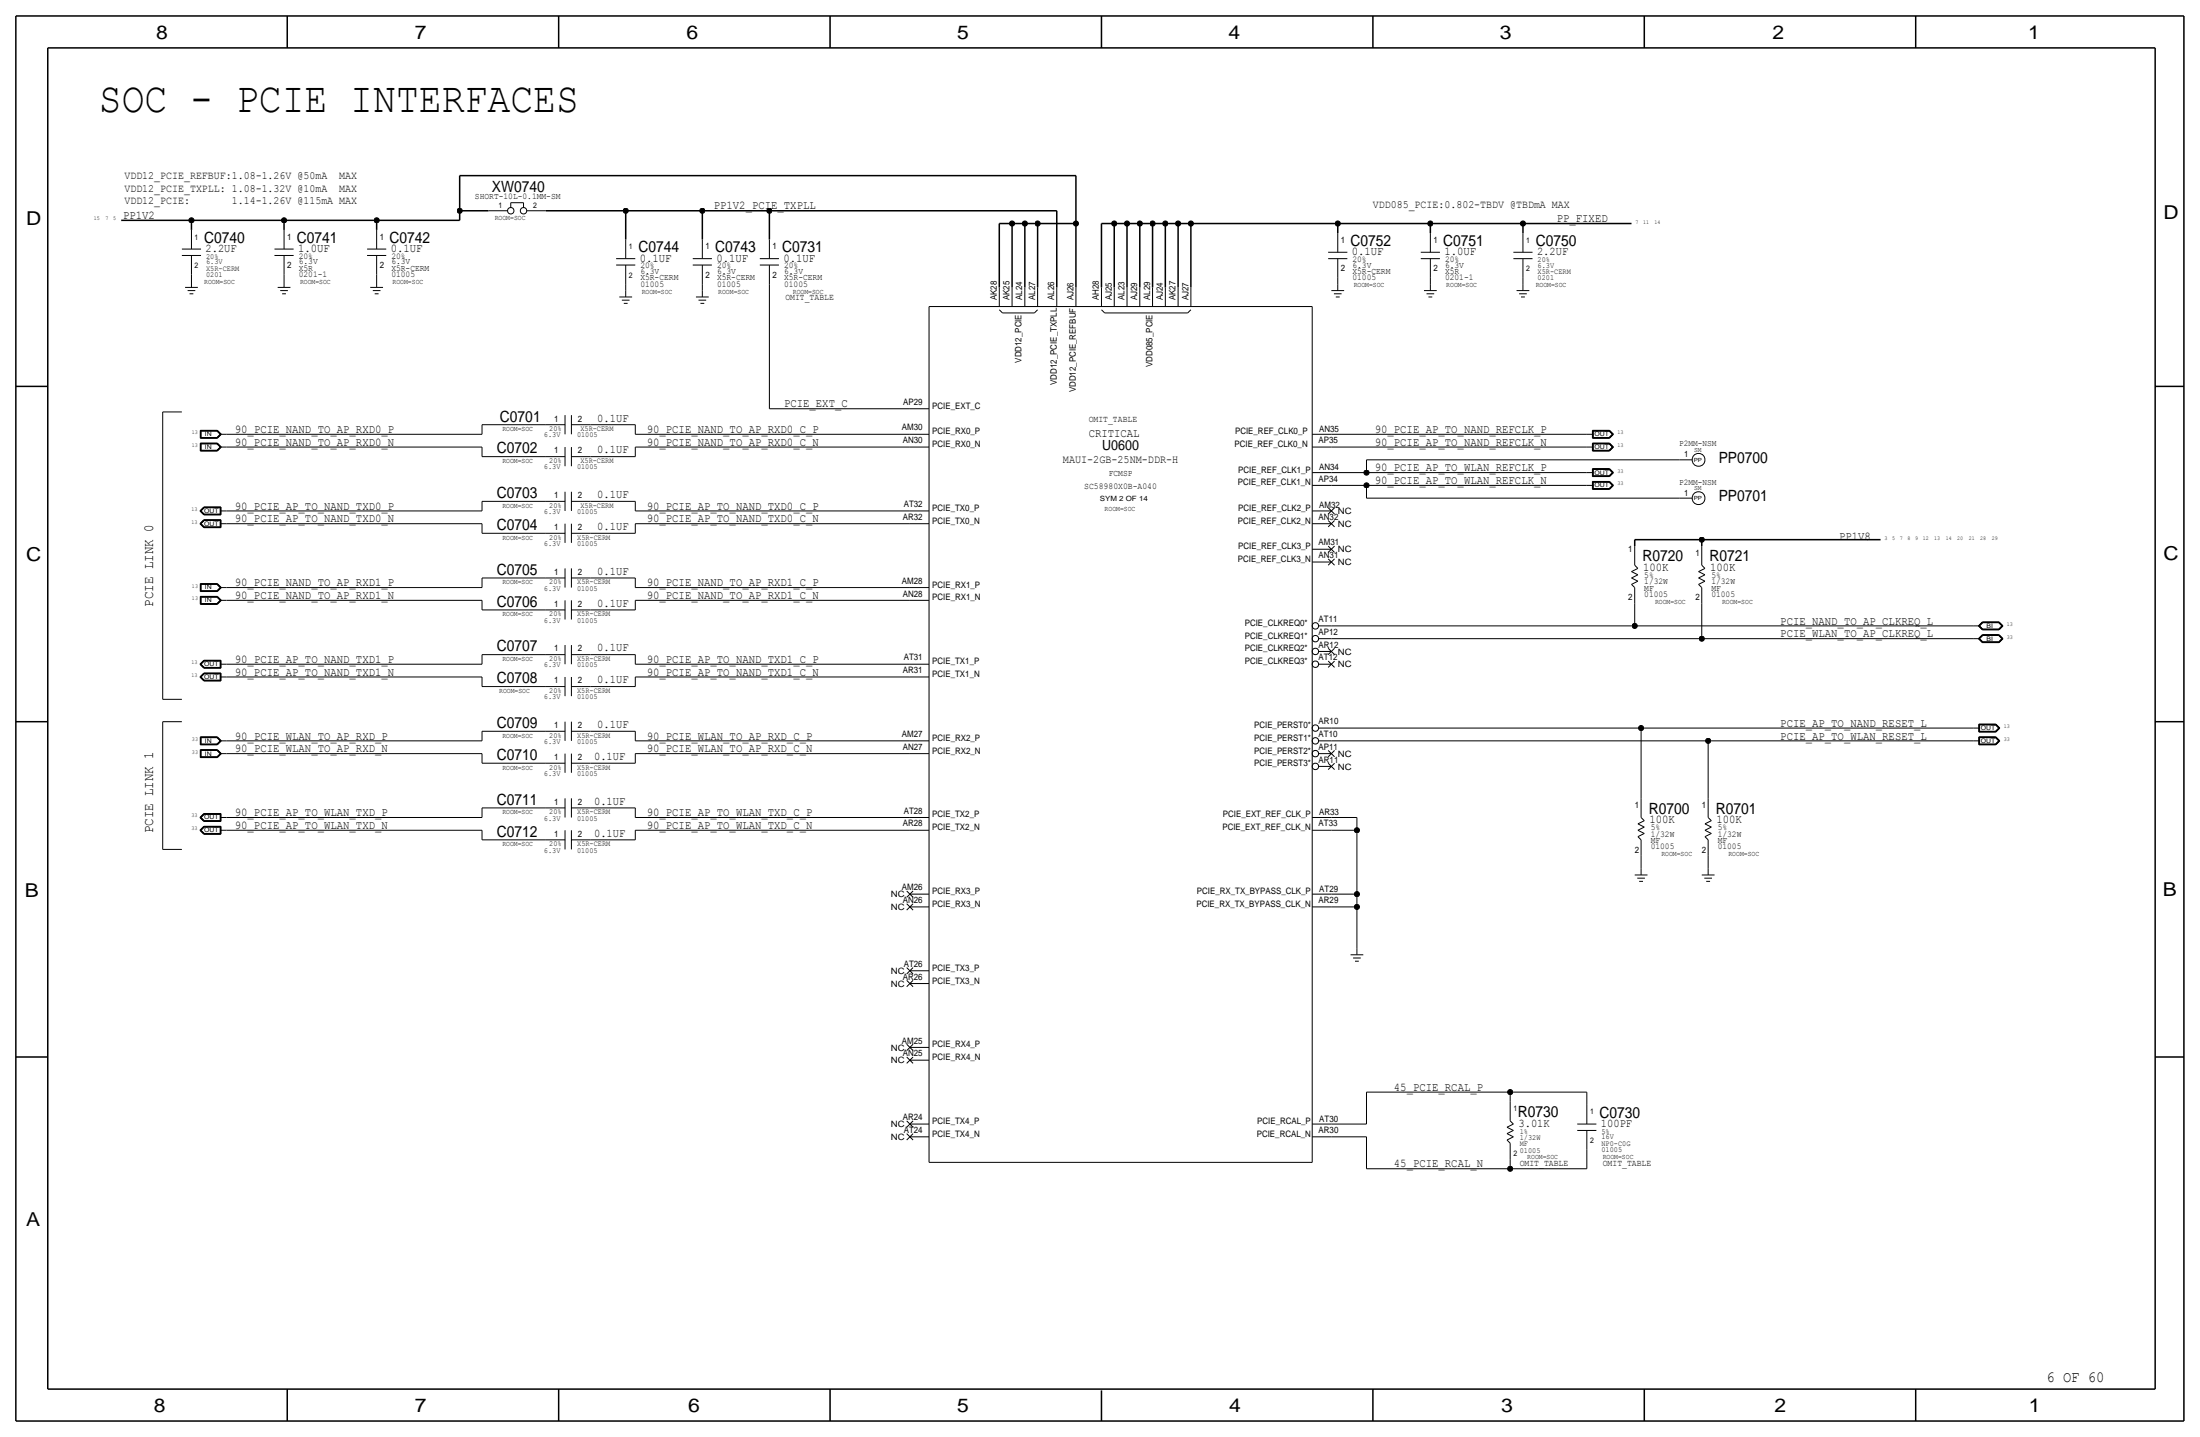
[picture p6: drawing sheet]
<svg xmlns="http://www.w3.org/2000/svg" width="875mm" height="572mm" viewBox="0 0 875 572" stroke-linecap="round" stroke-linejoin="round" font-family="sans-serif">
<g fill="none" stroke="#000" stroke-width=".4">
<path d="M72.3 99.1h7.7zM76.1 91.4v7.7zM109.2 99.1h7.6zM113 91.4v7.7zM146 99.1h7.6zM149.8 91.4v7.7zM194.3 83.8h7.6zM203.1 80.6h5.1zM203.1 80.6v2zM208.2 80.6v2zM209.5 83.8h7.6zM248.9 95.3v7.6z"/>
<path d="M279.3 95.3v7.6zM306 95.3v7.6zM532.1 92.7v7.6zM568.9 92.7v7.6zM605.7 92.7v7.6zM72.3 101.6h7.7zM73.6 114.3h5.1zM74.6 115.6h3.1zM75.4 116.8h1.5zM76.1 109.2v2.6zM76.1 101.6v7.6zM76.1 111.8v2.5z"/>
<path d="M109.2 101.6h7.6zM110.4 114.3h5.1zM111.5 115.6h3zM112.2 116.8h1.5zM113 109.2v2.6zM113 101.6v7.6zM113 111.8v2.5zM146 101.6h7.6zM147.3 114.3h5zM148.3 115.6h3zM149 116.8h1.6zM149.8 109.2v2.6z"/>
<path d="M149.8 101.6v7.6zM149.8 111.8v2.5zM245.1 105.4h7.6zM245.1 102.9h7.6zM246.3 118.1h5.1zM247.3 119.4h3.1zM248.9 113v2.6zM248.9 105.4v7.6zM248.9 115.6v2.5zM275.5 105.4h7.7zM275.5 102.9h7.7zM276.8 118.1h5.1z"/>
<path d="M277.8 119.4h3.1zM279.3 113v2.6zM279.3 105.4v7.6zM279.3 115.6v2.5zM302.2 105.4h7.6zM302.2 102.9h7.6zM306 113v49.6zM306 105.4v7.6zM397.5 114.3v7.6zM402.5 114.3v7.6zM407.6 114.3v7.6zM412.7 114.3v7.6z"/>
<path d="M420.3 114.3v7.6zM427.9 114.3v7.6zM438.1 114.3v7.6zM443.2 114.3v7.6zM448.3 114.3v7.6zM453.3 114.3v7.6zM458.4 114.3v7.6zM463.5 114.3v7.6zM468.6 114.3v7.6zM473.7 114.3v7.6zM528.3 100.3h7.6zM528.3 102.9h7.6z"/>
<path d="M529.5 115.6h5.1zM530.6 116.8h3zM531.3 118.1h1.5zM532.1 110.5v2.5zM532.1 102.9v7.6zM532.1 113v2.6zM565.1 102.9h7.6zM565.1 100.3h7.6zM566.4 115.6h5.1zM567.4 116.8h3zM568.1 118.1h1.6zM568.9 110.5v2.5z"/>
<path d="M568.9 113v2.6zM568.9 102.9v7.6zM601.9 102.9h7.7zM601.9 100.3h7.7zM603.2 115.6h5.1zM604.2 116.8h3.1zM605 118.1h1.5zM605.7 110.5v2.5zM605.7 102.9v7.6zM605.7 113v2.6zM248.1 120.7h1.5zM278.6 120.7h1.5z"/>
<path d="M369.5 121.9v340.4zM369.5 121.9h152.4zM397.5 123.2l1.2 1.3zM398.7 124.5h12.7zM412.7 123.2l-1.3 1.3zM438.1 123.2l1.3 1.3zM439.4 124.5h33zM473.7 123.2l-1.3 1.3zM521.9 121.9v340.4zM64.7 163.8v114.3zM64.7 163.8h7.6zM79.7 176.2h6.8z"/>
<path d="M79.7 171.1h6.8zM79.7 176.2v3.2zM79.7 179.4h6.8zM79.7 171.1v3.2zM79.7 174.3h6.8zM79.8 176.3h6.6zM79.8 171.2h6.6zM79.8 176.3v3zM79.8 179.3h6.6zM79.8 171.2v3zM79.8 174.2h6.6zM79.9 176.4v2.8z"/>
<path d="M79.9 179.2h6.5zM79.9 171.3v2.8zM79.9 174.1h6.5zM79.9 176.4h6.5zM79.9 171.3h6.5zM80 176.5h6.3zM80 176.5v2.6zM80 179.1h6.3zM80 171.5h6.3zM80 171.5v2.5zM80 174h6.3zM86.3 176.5l1.3 1.3z"/>
<path d="M86.3 171.4l1.3 1.3zM86.3 179.1l1.3-1.3zM86.3 174l1.3-1.3zM86.4 179.2l1.3-1.4zM86.4 174.1l1.3-1.4zM86.4 176.4l1.3 1.4zM86.4 171.3l1.3 1.4zM86.4 176.3l1.5 1.5zM86.4 171.2l1.5 1.5zM86.4 179.3l1.5-1.5zM86.4 174.2l1.5-1.5zM86.5 179.4l1.5-1.6z"/>
<path d="M86.5 174.3l1.5-1.6zM86.5 176.2l1.5 1.6zM86.5 171.1l1.5 1.6zM87.6 177.8h2.5zM87.6 172.7h2.5zM90.1 177.8h101.6zM90.1 172.7h101.6zM191.7 177.8v3.8zM191.7 168.9v3.8zM191.7 168.9h25.4zM217.1 168.9h7.6zM224.7 177.8v7.6z"/>
<path d="M224.7 165.1v7.6zM227.3 177.8v7.6zM227.3 165.1v7.6zM227.3 168.9h7.6zM234.9 168.9h17.8zM252.7 177.8h109.2zM252.7 177.8v3.8zM252.7 172.7h109.2zM252.7 168.9v3.8zM306 162.6h55.9zM361.9 172.7h7.6zM361.9 177.8h7.6z"/>
<path d="M361.9 162.6h7.6zM521.9 172.7h7.6zM521.9 177.8h7.6zM529.5 177.8h101.6zM529.5 172.7h101.6zM631.1 177.8h2.6zM631.1 172.7h2.6zM633.4 179.4h6.8zM633.4 176.2v3.2zM633.4 174.3h6.8zM633.4 171.1v3.2zM633.4 176.2h6.8z"/>
<path d="M633.4 171.1h6.8zM633.5 176.3h6.6zM633.5 171.2h6.6zM633.5 176.3v3zM633.5 179.3h6.6zM633.5 171.2v3zM633.5 174.2h6.6zM633.6 176.4h6.5zM633.6 171.3h6.5zM633.6 176.4v2.8zM633.6 179.2h6.5zM633.6 171.3v2.8z"/>
<path d="M633.6 174.1h6.5zM633.7 176.5h6.3zM633.7 171.5h6.3zM633.7 176.5v2.6zM633.7 179.1h6.3zM633.7 171.5v2.5zM633.7 174h6.3zM640 176.5l1.3 1.3zM640 171.4l1.3 1.3zM640 179.1l1.3-1.3zM640 174l1.3-1.3zM640.1 179.2l1.4-1.4z"/>
<path d="M640.1 174.1l1.4-1.4zM640.1 176.4l1.4 1.4zM640.1 171.3l1.4 1.4zM640.1 179.3l1.5-1.5zM640.1 174.2l1.5-1.5zM640.1 176.3l1.5 1.5zM640.1 171.2l1.5 1.5zM640.2 176.2l1.6 1.6zM640.2 171.1l1.6 1.6zM640.2 174.3l1.6-1.6zM641.8 177.8l-1.6 1.6zM191.7 181.6h25.4z"/>
<path d="M191.7 199.4v3.8zM191.7 199.4h25.4zM217.1 199.4h7.6zM217.1 181.6h7.6zM224.7 195.6v7.6zM227.3 195.6v7.6zM227.3 199.4h7.6zM227.3 181.6h7.6zM234.9 181.6h17.8zM234.9 199.4h17.8zM252.7 199.4v3.8zM521.9 193h7.6z"/>
<path d="M521.9 188h7.6zM529.5 193h14zM529.5 188h14zM543.5 198.1h124.5zM543.5 193v5.1zM543.5 182.9h124.5zM543.5 182.9v5.1zM543.5 193h87.6zM543.5 188h87.6zM631.1 193h2.6zM631.1 188h2.6zM633.4 194.6h6.8z"/>
<path d="M633.4 191.5v3.1zM633.4 189.5h6.8zM633.4 186.4v3.1zM633.4 191.5h6.8zM633.4 186.4h6.8zM633.5 191.6h6.6zM633.5 186.5h6.6zM633.5 191.6v2.9zM633.5 194.5h6.6zM633.5 186.5v2.9zM633.5 189.4h6.6zM633.6 191.7h6.5z"/>
<path d="M633.6 186.6h6.5zM633.6 191.7v2.7zM633.6 194.4h6.5zM633.6 186.6v2.7zM633.6 189.3h6.5zM633.7 191.8h6.3zM633.7 186.7h6.3zM633.7 191.8v2.5zM633.7 194.3h6.3zM633.7 186.7v2.5zM633.7 189.2h6.3zM640 191.8l1.3 1.2z"/>
<path d="M640 186.7l1.3 1.3zM640 194.3l1.3-1.3zM640 189.2l1.3-1.2zM640.1 194.4l1.4-1.4zM640.1 189.3l1.4-1.3zM640.1 191.7l1.4 1.3zM640.1 186.6l1.4 1.4zM640.1 194.5l1.5-1.5zM640.1 189.4l1.5-1.4zM640.1 191.6l1.5 1.4zM640.1 186.5l1.5 1.5zM640.2 191.5l1.6 1.5z"/>
<path d="M640.2 186.4l1.6 1.6zM640.2 194.6l1.6-1.6zM640.2 189.5l1.6-1.5zM668 198.1h5.1zM668 182.9h5.1zM79.5 208.3l1.6-1.6zM79.5 203.2l1.6-1.6zM79.5 208.3l1.6 1.6zM79.5 203.2l1.6 1.6zM79.7 208.3l1.4 1.5zM79.7 203.2l1.4 1.5zM79.7 208.3l1.4-1.5z"/>
<path d="M79.7 203.2l1.4-1.5zM79.8 208.3l1.4-1.4zM79.8 203.2l1.4-1.4zM79.8 208.3l1.4 1.4zM79.8 203.2l1.4 1.4zM80 208.3l1.2 1.3zM80 203.2l1.2 1.3zM80 208.3l1.2-1.3zM80 203.2l1.2-1.3zM81.1 209.9h6.8zM81.1 204.8h6.8zM81.1 206.7h6.8z"/>
<path d="M81.1 201.6h6.8zM81.1 209.8h6.7zM81.1 204.7h6.7zM81.1 206.8h6.7zM81.1 201.7h6.7zM81.2 206.9h6.5zM81.2 201.8h6.5zM81.2 209.7h6.5zM81.2 204.6h6.5zM81.2 207h6.4zM81.2 209.6h6.4zM81.2 201.9h6.4z"/>
<path d="M81.2 204.5h6.4zM87.6 208.3h2.5zM87.6 203.2h2.5zM87.6 207v2.6zM87.6 201.9v2.6zM87.7 206.9v2.8zM87.7 201.8v2.8zM87.8 206.8v3zM87.8 201.7v3zM87.9 206.7v3.2zM87.9 201.6v3.2zM90.1 208.3h101.6z"/>
<path d="M90.1 203.2h101.6zM191.7 208.3v3.8zM191.7 212.1h25.4zM217.1 212.1h7.6zM224.7 208.3v7.6zM227.3 208.3v7.6zM227.3 212.1h7.6zM234.9 212.1h17.8zM252.7 208.3h109.2zM252.7 208.3v3.8zM252.7 203.2h109.2zM361.9 208.3h7.6z"/>
<path d="M361.9 203.2h7.6zM521.9 203.2h7.6zM521.9 208.3h7.6zM521.9 218.4h7.6zM528.3 204.5l2.5-2.6zM528.3 201.9l2.5 2.6zM528.3 207l2.5 2.6zM528.3 217.2l2.5 2.5zM530.8 207l-2.5 2.6zM530.8 217.2l-2.5 2.5zM650.2 217.2v7.6zM676.9 217.2v7.6z"/>
<path d="M79.7 237.2h6.8zM79.7 232.1h6.8zM79.7 237.2v3.1zM79.7 232.1v3.2zM79.7 235.3h6.8zM79.8 237.3h6.6zM79.8 232.2h6.6zM79.8 237.3v2.9zM79.8 232.2v3zM79.8 235.2h6.6zM79.9 237.4v2.7zM79.9 232.3v2.8z"/>
<path d="M79.9 235.1h6.5zM79.9 237.4h6.5zM79.9 232.3h6.5zM80 237.5h6.3zM80 237.5v2.5zM80 232.4h6.3zM80 232.4v2.5zM80 235h6.3zM86.3 237.5l1.3 1.3zM86.3 232.4l1.3 1.3zM86.3 235l1.3-1.3zM86.4 235.1l1.3-1.4z"/>
<path d="M86.4 237.4l1.3 1.4zM86.4 232.3l1.3 1.4zM86.4 237.3l1.5 1.5zM86.4 232.2l1.5 1.5zM86.4 235.2l1.5-1.5zM86.5 235.3l1.5-1.6zM86.5 237.2l1.5 1.6zM86.5 232.1l1.5 1.6zM87.6 238.8h2.5zM87.6 233.7h2.5zM90.1 238.8h101.6zM90.1 233.7h101.6z"/>
<path d="M191.7 238.8v3.8zM191.7 229.9v3.8zM191.7 229.9h25.4zM217.1 229.9h7.6zM224.7 238.8v7.6zM224.7 226.1v7.6zM227.3 238.8v7.6zM227.3 226.1v7.6zM227.3 229.9h7.6zM234.9 229.9h17.8zM252.7 233.7h109.2zM252.7 229.9v3.8z"/>
<path d="M252.7 238.8h109.2zM252.7 238.8v3.8zM361.9 238.8h7.6zM361.9 233.7h7.6zM521.9 223.5h7.6zM528.3 222.3l2.5 2.5zM530.8 222.3l-2.5 2.5zM648.9 232.4l1.3 1.3zM648.9 229.9l2.6 1.2zM648.9 227.3l2.6 1.3zM648.9 227.3l2.6-1.2zM648.9 232.4l2.6-1.3z"/>
<path d="M648.9 229.9l2.6-1.3zM650.2 224.8l1.3 1.3zM650.2 233.7v6.3zM675.6 227.3l2.5-1.2zM675.6 232.4l2.5-1.3zM675.6 229.9l2.5-1.3zM675.6 232.4l1.3 1.3zM675.6 229.9l2.5 1.2zM675.6 227.3l2.5 1.3zM676.9 224.8l1.2 1.3zM676.9 233.7v6.3zM79.7 240.3h6.8z"/>
<path d="M79.8 240.2h6.6zM79.9 240.1h6.5zM80 240h6.3zM86.3 240l1.3-1.2zM86.4 240.1l1.3-1.3zM86.4 240.2l1.5-1.4zM86.5 240.3l1.5-1.5zM191.7 242.6h25.4zM217.1 242.6h7.6zM224.7 256.5v7.7zM227.3 256.5v7.7zM227.3 242.6h7.6z"/>
<path d="M234.9 242.6h17.8zM524.5 254h5zM524.5 248.9h5zM524.5 259.1h5zM528.3 257.8l2.5 2.5zM529.5 248.9h120.7zM529.5 254h147.4zM650.2 240v8.9zM650.2 248.9h134.6zM676.9 254h107.9zM676.9 240v14zM784.8 254h2.6z"/>
<path d="M784.8 248.9h2.6zM786.9 254l1.6 1.6zM786.9 248.9l1.6 1.6zM786.9 254l1.6-1.6zM786.9 248.9l1.6-1.6zM787 254l1.5-1.5zM787 248.9l1.5-1.5zM787 254l1.5 1.5zM787 248.9l1.5 1.5zM787.2 254l1.4-1.4zM787.2 248.9l1.4-1.4zM787.2 254l1.4 1.4z"/>
<path d="M787.2 248.9l1.4 1.4zM787.4 254l1.2 1.3zM787.4 248.9l1.2 1.3zM787.4 254l1.2-1.3zM787.4 248.9l1.2-1.3zM788.5 255.6h6.6zM788.5 250.5h6.6zM788.5 252.4h6.6zM788.5 247.3h6.6zM788.5 252.5h6.6zM788.5 247.4h6.6zM788.5 255.5h6.6z"/>
<path d="M788.5 250.4h6.6zM788.6 255.4h6.4zM788.6 250.3h6.4zM788.6 252.6h6.4zM788.6 247.5h6.4zM788.6 255.3h6.4zM788.6 252.7h6.4zM788.6 250.2h6.4zM788.6 247.7h6.4zM795 255.3l1.2-1.3zM795 250.2l1.2-1.3zM795 252.7l1.2 1.3z"/>
<path d="M795 247.6l1.2 1.3zM795 255.4l1.4-1.4zM795 250.3l1.4-1.4zM795 252.6l1.4 1.4zM795 247.5l1.4 1.4zM795.1 255.5l1.4-1.5zM795.1 250.4l1.4-1.5zM795.1 252.5l1.4 1.5zM795.1 247.4l1.4 1.5zM795.1 252.4l1.6 1.6zM795.1 247.3l1.6 1.6zM795.1 255.6l1.6-1.6z"/>
<path d="M796.7 248.9l-1.6 1.6zM64.7 278.1h7.6zM79.5 269.2l1.6-1.5zM79.5 264.2l1.6-1.6zM79.5 269.2l1.6 1.6zM79.5 264.2l1.6 1.5zM79.7 269.2l1.4 1.5zM79.7 264.2l1.4 1.4zM79.7 269.2l1.4-1.4zM79.8 269.2l1.4 1.4zM79.8 264.2l1.4 1.3zM80 269.2l1.2 1.3z"/>
<path d="M80 264.2l1.2 1.2zM80 269.2l1.2-1.2zM80 264.2l1.2-1.3zM81.1 270.8h6.8zM81.1 265.7h6.8zM81.1 267.7h6.8zM81.1 262.6h6.8zM81.1 270.7h6.7zM81.1 265.6h6.7zM81.1 267.8h6.7zM81.1 262.7h6.7zM81.1 262.7l-1.4 1.5z"/>
<path d="M81.2 267.9l-1.4 1.3zM81.2 262.8l-1.4 1.4zM81.2 267.9h6.5zM81.2 262.8h6.5zM81.2 270.6h6.5zM81.2 265.5h6.5zM81.2 268h6.4zM81.2 270.5h6.4zM81.2 262.9h6.4zM81.2 265.4h6.4zM87.6 269.2h2.5zM87.6 264.2h2.5z"/>
<path d="M87.6 268v2.5zM87.6 262.9v2.5zM87.7 267.9v2.7zM87.7 262.8v2.7zM87.8 267.8v2.9zM87.8 262.7v2.9zM87.9 267.7v3.1zM87.9 262.6v3.1zM90.1 264.2h101.6zM90.1 269.2h101.6zM191.7 260.4v3.8zM191.7 260.4h25.4z"/>
<path d="M191.7 269.2v3.9zM191.7 273.1h25.4zM217.1 260.4h7.6zM217.1 273.1h7.6zM224.7 269.2v7.7zM227.3 269.2v7.7zM227.3 260.4h7.6zM227.3 273.1h7.6zM234.9 260.4h17.8zM234.9 273.1h17.8zM252.7 260.4v3.8zM252.7 264.2h109.2z"/>
<path d="M252.7 269.2h109.2zM252.7 269.2v3.9zM361.9 264.2h7.6zM361.9 269.2h7.6zM524.5 264.2h5zM528.3 260.4l2.5-2.6zM528.3 262.9l2.5 2.5zM530.8 262.9l-2.5 2.5zM64.7 287v50.8zM64.7 287h7.6zM79.7 298.1h6.8zM79.7 293.1h6.8z"/>
<path d="M79.7 298.1v3.2zM79.7 293.1v3.1zM79.7 296.2h6.8zM79.8 298.2h6.6zM79.8 293.2h6.6zM79.8 298.2v3zM79.8 293.2v2.9zM79.8 296.1h6.6zM79.9 298.3v2.8zM79.9 293.3v2.7zM79.9 296h6.5zM79.9 298.3h6.5z"/>
<path d="M79.9 293.3h6.5zM80 298.5h6.3zM80 298.5v2.5zM80 293.4h6.3zM80 293.4v2.5zM80 295.9h6.3zM86.3 298.4l1.3 1.3zM86.3 293.4l1.3 1.2zM86.3 295.9l1.3-1.3zM86.4 296l1.3-1.4zM86.4 298.3l1.3 1.4zM86.4 293.3l1.3 1.3z"/>
<path d="M86.4 298.2l1.5 1.5zM86.4 293.2l1.5 1.4zM86.4 296.1l1.5-1.5zM86.5 296.2l1.5-1.6zM86.5 298.1l1.5 1.6zM86.5 293.1l1.5 1.5zM87.6 299.7h2.5zM87.6 294.6h2.5zM88 299.7l-1.5 1.6zM90.1 294.6h101.6zM90.1 299.7h101.6zM191.7 290.8v3.8z"/>
<path d="M191.7 290.8h25.4zM191.7 299.7v3.8zM217.1 290.8h7.6zM224.7 299.7v7.6zM224.7 287v7.6zM227.3 299.7v7.6zM227.3 287v7.6zM227.3 290.8h7.6zM234.9 290.8h17.8zM252.7 299.7h109.2zM252.7 299.7v3.8zM252.7 290.8v3.8z"/>
<path d="M252.7 294.6h109.2zM361.9 294.6h7.6zM361.9 299.7h7.6zM524.5 289.6h5zM524.5 299.7h5zM524.5 294.6h5zM528.3 298.5l2.5 2.5zM529.5 289.6h123.2zM529.5 294.6h149.9zM652.7 289.6h132.1zM652.7 289.6v27.9zM679.4 294.6h105.4z"/>
<path d="M679.4 294.6v22.9zM784.8 294.6h2.6zM784.8 289.6h2.6zM787 296.2h6.9zM787 293.1v3.1zM787 291.1h6.9zM787 288v3.1zM787 293.1h6.9zM787 288h6.9zM787.1 293.2h6.7zM787.1 288.1h6.7zM787.1 293.2v2.9z"/>
<path d="M787.1 296.1h6.7zM787.1 288.1v2.9zM787.1 291h6.7zM787.2 293.3h6.5zM787.2 288.2h6.5zM787.2 293.3v2.7zM787.2 296h6.6zM787.2 288.2v2.7zM787.2 290.9h6.6zM787.4 293.4h6.3zM787.4 293.4v2.5zM787.4 295.9h6.3z"/>
<path d="M787.4 288.3h6.3zM787.4 288.3v2.5zM787.4 290.8h6.3zM793.7 293.4l1.3 1.2zM793.7 288.3l1.3 1.3zM793.7 295.9l1.3-1.3zM793.7 290.8l1.3-1.2zM793.7 296l1.4-1.4zM793.7 290.9l1.4-1.3zM793.8 293.3l1.3 1.3zM793.8 288.2l1.3 1.4zM793.8 296.1l1.5-1.5z"/>
<path d="M793.8 291l1.5-1.4zM793.8 293.2l1.5 1.4zM793.8 288.1l1.5 1.5zM793.9 293.1l1.5 1.5zM793.9 288l1.5 1.6zM793.9 291.1l1.5-1.5zM795.4 294.6l-1.5 1.6zM79.7 301.3h6.8zM79.8 301.2h6.6zM79.9 301.1h6.5zM80 301h6.3zM86.3 301l1.3-1.3z"/>
<path d="M86.4 301.1l1.3-1.4zM86.4 301.2l1.5-1.5zM191.7 303.5h25.4zM217.1 303.5h7.6zM224.7 317.5v7.6zM227.3 317.5v7.6zM227.3 303.5h7.6zM234.9 303.5h17.8zM524.5 304.8h5zM528.3 301l2.5-2.5zM528.3 303.5l2.5 2.6zM530.8 303.5l-2.5 2.6z"/>
<path d="M652.7 317.5v7.6zM679.4 317.5v7.6zM64.7 337.8h7.6zM79.5 330.2l1.6-1.6zM79.5 325.1l1.6-1.6zM79.5 330.2l1.6 1.6zM79.5 325.1l1.6 1.6zM79.7 330.2l1.4 1.5zM79.7 325.1l1.4 1.5zM79.8 330.2l1.4 1.4zM79.8 325.1l1.4 1.4zM80 330.2l1.2 1.3z"/>
<path d="M80 325.1l1.2 1.3zM80 330.2l1.2-1.3zM80 325.1l1.2-1.3zM81.1 331.8h6.8zM81.1 326.7h6.8zM81.1 328.6h6.8zM81.1 323.5h6.8zM81.1 331.7h6.7zM81.1 326.6h6.7zM81.1 328.7h6.7zM81.1 323.6h6.7zM81.1 328.7l-1.4 1.5z"/>
<path d="M81.1 323.6l-1.4 1.5zM81.2 328.8l-1.4 1.4zM81.2 323.7l-1.4 1.4zM81.2 328.8h6.5zM81.2 323.7h6.5zM81.2 331.6h6.5zM81.2 326.5h6.5zM81.2 328.9h6.4zM81.2 331.5h6.4zM81.2 323.9h6.4zM81.2 326.4h6.4zM87.6 330.2h2.5z"/>
<path d="M87.6 325.1h2.5zM87.6 328.9v2.6zM87.6 323.9v2.5zM87.7 328.8v2.8zM87.7 323.7v2.8zM87.8 328.7v3zM87.8 323.6v3zM87.9 328.6v3.2zM87.9 323.5v3.2zM90.1 325.1h101.6zM90.1 330.2h101.6zM191.7 321.3v3.8z"/>
<path d="M191.7 321.3h25.4zM191.7 330.2v3.8zM191.7 334h25.4zM217.1 334h7.6zM217.1 321.3h7.6zM224.7 330.2v7.6zM227.3 330.2v7.6zM227.3 334h7.6zM227.3 321.3h7.6zM234.9 321.3h17.8zM234.9 334h17.8zM252.7 321.3v3.8z"/>
<path d="M252.7 325.1h109.2zM252.7 330.2h109.2zM252.7 330.2v3.8zM361.9 325.1h7.6zM361.9 330.2h7.6zM521.9 330.2h7.6zM521.9 325.1h7.6zM529.5 330.2h10.2zM529.5 325.1h10.2zM539.7 330.2v25.4zM539.7 325.1v5.1zM651.5 327.7l2.5-1.3z"/>
<path d="M651.5 332.7l2.5-1.2zM651.5 330.2l2.5-1.3zM651.5 332.7l1.2 1.3zM651.5 330.2l2.5 1.3zM651.5 327.7l2.5 1.2zM652.7 325.1l1.3 1.3zM652.7 334v6.4zM678.1 327.7l2.6-1.3zM678.1 332.7l2.6-1.2zM678.1 330.2l2.6-1.3zM678.1 332.7l1.3 1.3zM678.1 330.2l2.6 1.3z"/>
<path d="M678.1 327.7l2.6 1.2zM679.4 325.1l1.3 1.3zM679.4 334v6.4zM360.6 356.9l2.6-2.6zM360.6 354.3l2.6 2.6zM360.6 359.4l2.6 2.5zM361.9 355.6h7.6zM521.9 355.6h7.6zM529.5 355.6h10.2zM539.7 355.6v5.1zM650.2 348h5.1zM651.2 349.2h3.1z"/>
<path d="M652 350.5h1.5zM652.7 340.4v5zM652.7 345.4v2.6zM676.9 348h5zM677.9 349.2h3zM678.6 350.5h1.6zM679.4 340.4v5zM679.4 345.4v2.6zM360.6 362l2.6-2.6zM361.9 360.7h7.6zM521.9 360.7h7.6zM529.5 360.7h10.2z"/>
<path d="M537.2 379.7h5zM539.7 360.7v16.5zM539.7 377.2v2.5zM360.6 387.4l2.6-2.6zM360.6 384.8l2.6 2.5zM360.6 392.4l2.6-2.5zM360.6 389.9l2.6 2.5zM361.9 386.1h7.6zM361.9 391.2h7.6zM538.2 381h3zM538.9 382.3h1.6zM360.6 417.8l2.6-2.5z"/>
<path d="M360.6 415.3l2.6 2.5zM361.9 416.6h7.6zM360.6 422.9l2.6-2.5zM360.6 420.4l2.6 2.5zM361.9 421.6h7.6zM543.5 434.3v12.7zM543.5 434.3h57.2zM600.7 434.3v3.8zM600.7 438.2v7.6zM600.7 434.3h30.4zM631.1 434.3v5.1zM631.1 439.4v7.6z"/>
<path d="M360.6 453.4l2.6-2.5zM360.6 450.9l2.6 2.5zM360.6 448.3l2.6-2.5zM360.6 445.8l2.6 2.5zM361.9 447h7.6zM361.9 452.1h7.6zM521.9 452.1h7.6zM521.9 447h7.6zM529.5 447h14zM529.5 452.1h14zM543.5 452.1v12.7zM599.4 448.3l2.5-1.3z"/>
<path d="M599.4 453.4l2.5-1.3zM599.4 450.8l2.5-1.2zM599.4 453.4l1.3 1.3zM599.4 450.9l2.5 1.2zM599.4 448.3l2.5 1.3zM600.7 445.8l1.2 1.2zM600.7 454.7v6.3zM627.3 449.6h7.7zM627.3 447h7.7zM631.1 457.2v7.6zM631.1 449.6v7.6zM369.5 462.3h152.4z"/>
<path d="M543.5 464.8h57.2zM600.7 461v3.8zM600.7 464.8h30.4z"/>
<circle cx="203.1" cy="83.8" r="1.28"/>
<circle cx="208.2" cy="83.8" r="1.28"/>
<circle cx="675.6" cy="198.1" r="2.56"/>
<circle cx="675.6" cy="182.9" r="2.56"/>
<circle cx="523.2" cy="259.1" r="1.28"/>
<circle cx="523.2" cy="254" r="1.28"/>
<circle cx="523.2" cy="248.9" r="1.28"/>
<circle cx="523.2" cy="264.2" r="1.28"/>
<circle cx="523.2" cy="294.7" r="1.28"/>
<circle cx="523.2" cy="289.6" r="1.28"/>
<circle cx="523.2" cy="299.7" r="1.28"/>
<circle cx="523.2" cy="304.8" r="1.28"/>
</g>
<g fill="none" stroke="#000" stroke-width=".6" stroke-linecap="butt">
<path d="M6.3 6.4v558.7zM6.3 6.4h862.3zM19 19.1v533.4zM19 19.1h838.2zM114.2 6.4v12.7zM222.2 6.4v12.7zM330.1 6.4v12.7zM438.1 6.4v12.7zM546.1 6.4v12.7zM654 6.4v12.7zM762 6.4v12.7zM857.2 19.1v533.4z"/>
<path d="M868.6 6.4v558.7zM182.8 69.9v13.9zM182.8 69.9h245.1zM427.9 69.9v19zM48.2 87.6h27.9zM76.1 87.6v3.8zM76.1 87.6h36.9zM113 87.6h36.8zM113 87.6v3.8zM149.8 87.6h33zM149.8 87.6v3.8zM182.8 83.8v3.8z"/>
<path d="M182.8 83.8h11.5zM217.1 83.8h31.8zM248.9 83.8h30.4zM248.9 83.8v11.5zM279.3 83.8h26.7zM279.3 83.8v11.5zM306 83.8h114.3zM306 83.8v11.4zM397.5 88.9v25.4zM397.5 88.9h5zM402.5 88.9h5.1zM402.5 88.9v25.4z"/>
<path d="M407.6 88.9v25.4zM407.6 88.9h5.1zM412.7 88.9h15.2zM412.7 88.9v25.4zM420.3 83.8v30.5zM427.9 88.9v25.4zM438.1 88.9v25.4zM438.1 88.9h5.1zM443.2 88.9v25.4zM443.2 88.9h5.1zM448.3 88.9v25.4zM448.3 88.9h5z"/>
<path d="M453.3 88.9h5.1zM453.3 88.9v25.4zM458.4 88.9v25.4zM458.4 88.9h5.1zM463.5 88.9v25.4zM463.5 88.9h5.1zM468.6 88.9v25.4zM468.6 88.9h5.1zM473.7 88.9h58.4zM473.7 88.9v25.4zM532.1 88.9h36.8zM532.1 88.9v3.8z"/>
<path d="M568.9 88.9h36.8zM568.9 88.9v3.8zM605.7 88.9h43.2zM605.7 88.9v3.8zM6.3 153.7h12.7zM857.2 153.7h11.4zM650.2 214.6v2.6zM650.2 214.6h26.7zM676.9 214.6h71.1zM676.9 214.6v2.6zM6.3 287h12.7zM857.2 287h11.4z"/>
<path d="M6.3 420.4h12.7zM857.2 420.4h11.4zM19 552.5h838.2zM114.2 552.4v12.7zM222.2 552.5v12.7zM330.1 552.5v12.7zM438.1 553v12.1zM546.1 552.5v12.7zM654 552.5v12.7zM762 552.5v12.7zM6.3 565.1h862.3z"/>
</g>
<g fill="#000" stroke="#000" stroke-width=".4">
<circle cx="76.1" cy="87.6" r="1.02"/>
<circle cx="113" cy="87.6" r="1.02"/>
<circle cx="149.8" cy="87.6" r="1.02"/>
<circle cx="182.8" cy="83.8" r="1.02"/>
<circle cx="248.9" cy="83.8" r="1.02"/>
<circle cx="279.3" cy="83.8" r="1.02"/>
<circle cx="306" cy="83.8" r="1.02"/>
<circle cx="402.5" cy="88.9" r="1.02"/>
<circle cx="407.6" cy="88.9" r="1.02"/>
<circle cx="412.7" cy="88.9" r="1.02"/>
<circle cx="427.9" cy="88.9" r="1.02"/>
<circle cx="443.2" cy="88.9" r="1.02"/>
<circle cx="448.3" cy="88.9" r="1.02"/>
<circle cx="453.3" cy="88.9" r="1.02"/>
<circle cx="458.4" cy="88.9" r="1.02"/>
<circle cx="463.5" cy="88.9" r="1.02"/>
<circle cx="468.6" cy="88.9" r="1.02"/>
<circle cx="473.7" cy="88.9" r="1.02"/>
<circle cx="532.1" cy="88.9" r="1.02"/>
<circle cx="568.9" cy="88.9" r="1.02"/>
<circle cx="605.7" cy="88.9" r="1.02"/>
<circle cx="543.5" cy="188" r="1.02"/>
<circle cx="543.5" cy="193" r="1.02"/>
<circle cx="676.9" cy="214.6" r="1.02"/>
<circle cx="650.2" cy="248.9" r="1.02"/>
<circle cx="676.9" cy="254" r="1.02"/>
<circle cx="652.7" cy="289.6" r="1.02"/>
<circle cx="679.4" cy="294.6" r="1.02"/>
<circle cx="539.7" cy="330.2" r="1.02"/>
<circle cx="539.7" cy="355.6" r="1.02"/>
<circle cx="539.7" cy="360.7" r="1.02"/>
<circle cx="600.7" cy="434.3" r="1.02"/>
<circle cx="600.7" cy="464.8" r="1.02"/>
</g>
<text font-size="17" x="39.3" y="44.5">SOC - PCIE INTERFACES</text>
<g font-size="7.6">
<text x="62.2" y="15.5">8</text>
<text x="165" y="15.5">7</text>
<text x="273" y="15.5">6</text>
<text x="380.7" y="15.5">5</text>
<text x="488.6" y="15.5">4</text>
<text x="596.6" y="15.5">3</text>
<text x="705.1" y="15.5">2</text>
<text x="806.7" y="15.5">1</text>
<text x="10.4" y="89.4">D</text>
<text x="860.5" y="87.1">D</text>
<text x="10.4" y="223.3">C</text>
<text x="860.5" y="222.8">C</text>
<text x="9.8" y="356.6">B</text>
<text x="860.2" y="356.4">B</text>
<text x="10.4" y="487.4">A</text>
<text x="61.2" y="561.6">8</text>
<text x="165" y="561.6">7</text>
<text x="273.8" y="561.6">6</text>
<text x="380.7" y="561.6">5</text>
<text x="488.9" y="561.6">4</text>
<text x="597.1" y="561.6">3</text>
<text x="705.8" y="561.6">2</text>
<text x="806.9" y="561.6">1</text>
</g>
<g font-size="6.2">
<text x="195.7" y="76.5">XW0740</text>
<text x="81.2" y="96.5">C0740</text>
<text x="118.1" y="96.5">C0741</text>
<text x="154.9" y="96.5">C0742</text>
<text x="253.9" y="100.3">C0744</text>
<text x="284.4" y="100.3">C0743</text>
<text x="311.1" y="100.3">C0731</text>
<text x="537.2" y="97.8">C0752</text>
<text x="574" y="97.8">C0751</text>
<text x="610.8" y="97.8">C0750</text>
<text x="198.9" y="167.6">C0701</text>
<text x="197.6" y="180.3">C0702</text>
<text x="683.6" y="184.2">PP0700</text>
<text x="197.6" y="198.1">C0703</text>
<text x="683.6" y="199.4">PP0701</text>
<text x="197.6" y="210.8">C0704</text>
<text x="653.2" y="223.3">R0720</text>
<text x="679.9" y="223.3">R0721</text>
<text x="197.6" y="228.6">C0705</text>
<text x="197.6" y="241.3">C0706</text>
<text x="197.6" y="259.1">C0707</text>
<text x="197.6" y="271.8">C0708</text>
<text x="197.6" y="289.6">C0709</text>
<text x="197.6" y="302.3">C0710</text>
<text x="197.6" y="320">C0711</text>
<text x="655.8" y="323.6">R0700</text>
<text x="682.4" y="323.6">R0701</text>
<text x="197.6" y="332.7">C0712</text>
<text x="603.7" y="444.2">R0730</text>
<text x="636.2" y="444.5">C0730</text>
<text x="814" y="549.7">6 OF 60</text>
</g>
<g font-size="5.6">
<text x="438.4" y="179.1">U0600</text>
<text x="60.9" y="241.3" transform="rotate(-90 60.9 241.3)">PCIE LINK 0</text>
<text x="60.9" y="331.5" transform="rotate(-90 60.9 331.5)">PCIE LINK 1</text>
</g>
<g font-size="4.7">
<text x="283.9" y="83.3">PP1V2_PCIE_TXPLL</text>
<text x="49" y="87.1">PP1V2</text>
<text x="619.2" y="88.4">PP_FIXED</text>
<text x="81.7" y="100.3">2.2UF</text>
<text x="118.6" y="100.3">1.0UF</text>
<text x="155.4" y="100.3">0.1UF</text>
<text x="537.7" y="101.6">0.1UF</text>
<text x="574.5" y="101.6">1.0UF</text>
<text x="611.3" y="101.6">2.2UF</text>
<text x="254.5" y="104.1">0.1UF</text>
<text x="284.9" y="104.1">0.1UF</text>
<text x="311.6" y="104.1">0.1UF</text>
<text x="237.6" y="167.6">0.1UF</text>
<text x="311.9" y="162">PCIE_EXT_C</text>
<text x="93.4" y="172.2">90_PCIE_NAND_TO_AP_RXD0_P</text>
<text x="257.3" y="172.2">90_PCIE_NAND_TO_AP_RXD0_C_P</text>
<text x="433" y="174">CRITICAL</text>
<text x="546.8" y="172.2">90_PCIE_AP_TO_NAND_REFCLK_P</text>
<text x="93.4" y="177.3">90_PCIE_NAND_TO_AP_RXD0_N</text>
<text x="257.3" y="177.3">90_PCIE_NAND_TO_AP_RXD0_C_N</text>
<text x="546.8" y="177.3">90_PCIE_AP_TO_NAND_REFCLK_N</text>
<text x="237.6" y="180.3">0.1UF</text>
<text x="546.8" y="187.4">90_PCIE_AP_TO_WLAN_REFCLK_P</text>
<text x="546.8" y="192.5">90_PCIE_AP_TO_WLAN_REFCLK_N</text>
<text x="93.4" y="202.7">90_PCIE_AP_TO_NAND_TXD0_P</text>
<text x="237.6" y="198.1">0.1UF</text>
<text x="257.3" y="202.7">90_PCIE_AP_TO_NAND_TXD0_C_P</text>
<text x="93.4" y="207.8">90_PCIE_AP_TO_NAND_TXD0_N</text>
<text x="257.3" y="207.8">90_PCIE_AP_TO_NAND_TXD0_C_N</text>
<text x="237.6" y="210.8">0.1UF</text>
<text x="731.5" y="214.6">PP1V8</text>
<text x="653.5" y="227.1">100K</text>
<text x="680.2" y="227.1">100K</text>
<text x="93.4" y="233.2">90_PCIE_NAND_TO_AP_RXD1_P</text>
<text x="237.6" y="228.6">0.1UF</text>
<text x="257.3" y="233.2">90_PCIE_NAND_TO_AP_RXD1_C_P</text>
<text x="93.4" y="238.2">90_PCIE_NAND_TO_AP_RXD1_N</text>
<text x="257.3" y="238.3">90_PCIE_NAND_TO_AP_RXD1_C_N</text>
<text x="237.6" y="241.3">0.1UF</text>
<text x="708.1" y="248.4">PCIE_NAND_TO_AP_CLKREQ_L</text>
<text x="708.1" y="253.5">PCIE_WLAN_TO_AP_CLKREQ_L</text>
<text x="93.4" y="263.6">90_PCIE_AP_TO_NAND_TXD1_P</text>
<text x="237.6" y="259.1">0.1UF</text>
<text x="257.3" y="263.6">90_PCIE_AP_TO_NAND_TXD1_C_P</text>
<text x="93.4" y="268.7">90_PCIE_AP_TO_NAND_TXD1_N</text>
<text x="257.3" y="268.7">90_PCIE_AP_TO_NAND_TXD1_C_N</text>
<text x="237.6" y="271.8">0.1UF</text>
<text x="237.6" y="289.6">0.1UF</text>
<text x="708.1" y="289.1">PCIE_AP_TO_NAND_RESET_L</text>
<text x="93.4" y="299.2">90_PCIE_WLAN_TO_AP_RXD_N</text>
<text x="93.4" y="294.1">90_PCIE_WLAN_TO_AP_RXD_P</text>
<text x="257.3" y="299.2">90_PCIE_WLAN_TO_AP_RXD_C_N</text>
<text x="257.3" y="294.1">90_PCIE_WLAN_TO_AP_RXD_C_P</text>
<text x="708.1" y="294.1">PCIE_AP_TO_WLAN_RESET_L</text>
<text x="236.3" y="302.3">0.1UF</text>
<text x="236.3" y="320">0.1UF</text>
<text x="93.4" y="329.7">90_PCIE_AP_TO_WLAN_TXD_N</text>
<text x="93.4" y="324.6">90_PCIE_AP_TO_WLAN_TXD_P</text>
<text x="257.3" y="329.7">90_PCIE_AP_TO_WLAN_TXD_C_N</text>
<text x="257.3" y="324.6">90_PCIE_AP_TO_WLAN_TXD_C_P</text>
<text x="656" y="327.4">100K</text>
<text x="682.7" y="327.4">100K</text>
<text x="236.3" y="332.7">0.1UF</text>
<text x="554.4" y="433.8">45_PCIE_RCAL_P</text>
<text x="604" y="448.1">3.01K</text>
<text x="636.7" y="448.3">100PF</text>
<text x="554.4" y="464.3">45_PCIE_RCAL_N</text>
</g>
<text font-size="4.5" x="422.8" y="184.2">MAUI-2GB-25NM-DDR-H</text>
<g font-size="4.4">
<text x="49.5" y="71.1">VDD12_PCIE_REFBUF:1.08-1.26V @50mA</text>
<text x="134.9" y="71.1">MAX</text>
<text x="49.5" y="76.2">VDD12_PCIE_TXPLL: 1.08-1.32V @10mA</text>
<text x="134.9" y="76.2">MAX</text>
<text x="49.5" y="81.3">VDD12_PCIE:</text>
<text x="92.2" y="81.3">1.14-1.26V @115mA MAX</text>
<text x="546" y="82.5">VDD085_PCIE:0.802-TBDV @TBDmA MAX</text>
</g>
<g font-size="3.6">
<text x="312.4" y="119.4">OMIT_TABLE</text>
<text x="433" y="167.6">OMIT_TABLE</text>
<text x="431.2" y="194.3">SC58980X0B-A040</text>
<text x="604.5" y="463.6">OMIT_TABLE</text>
<text x="637.5" y="463.6">OMIT_TABLE</text>
</g>
<g font-size="3.5">
<text x="188.9" y="79.2">SHORT-10L-0.1MM-SM</text>
<text x="114.2" y="95.3">1</text>
<text x="151.1" y="95.3">1</text>
<text x="280.6" y="99.1">1</text>
<text x="307.3" y="99.1">1</text>
<text x="533.4" y="96.5">1</text>
<text x="570.2" y="96.5">1</text>
<text x="114.2" y="106.7">2</text>
<text x="118.8" y="105.2">6.3V</text>
<text x="118.8" y="107.7">X5R</text>
<text x="118.8" y="102.9">20%</text>
<text x="151.1" y="106.7">2</text>
<text x="155.7" y="107.7">X5R-CERM</text>
<text x="155.7" y="102.9">20%</text>
<text x="155.7" y="105.2">6.3V</text>
<text x="254.7" y="106.7">20%</text>
<text x="285.2" y="106.7">20%</text>
<text x="311.9" y="106.7">20%</text>
<text x="533.4" y="108">2</text>
<text x="537.9" y="106.4">6.3V</text>
<text x="537.9" y="104.1">20%</text>
<text x="570.2" y="108">2</text>
<text x="574.8" y="106.4">6.3V</text>
<text x="574.8" y="104.1">20%</text>
<text x="118.8" y="110.2">0201-1</text>
<text x="155.7" y="110.2">01005</text>
<text x="254.7" y="109">6.3V</text>
<text x="254.7" y="111.5">X5R-CERM</text>
<text x="280.6" y="110.5">2</text>
<text x="285.2" y="109">6.3V</text>
<text x="285.2" y="111.5">X5R-CERM</text>
<text x="307.3" y="110.5">2</text>
<text x="311.9" y="111.5">X5R-CERM</text>
<text x="311.9" y="109">6.3V</text>
<text x="537.9" y="111.5">01005</text>
<text x="537.9" y="109">X5R-CERM</text>
<text x="574.7" y="111.5">0201-1</text>
<text x="574.8" y="109">X5R</text>
<text x="254.7" y="114">01005</text>
<text x="285.2" y="114">01005</text>
<text x="311.9" y="114">01005</text>
<text x="396.4" y="119.4" transform="rotate(-90 396.4 119.4)">AK28</text>
<text x="401.5" y="119.4" transform="rotate(-90 401.5 119.4)">AK25</text>
<text x="406.6" y="119.4" transform="rotate(-90 406.6 119.4)">AL24</text>
<text x="411.7" y="119.4" transform="rotate(-90 411.7 119.4)">AL27</text>
<text x="419.3" y="119.4" transform="rotate(-90 419.3 119.4)">AL26</text>
<text x="426.9" y="119.4" transform="rotate(-90 426.9 119.4)">AJ26</text>
<text x="437.1" y="119.4" transform="rotate(-90 437.1 119.4)">AH28</text>
<text x="442.2" y="119.4" transform="rotate(-90 442.2 119.4)">AJ25</text>
<text x="447.3" y="119.4" transform="rotate(-90 447.3 119.4)">AL23</text>
<text x="452.3" y="119.4" transform="rotate(-90 452.3 119.4)">AJ29</text>
<text x="457.4" y="119.4" transform="rotate(-90 457.4 119.4)">AL29</text>
<text x="462.5" y="119.4" transform="rotate(-90 462.5 119.4)">AJ24</text>
<text x="467.6" y="119.4" transform="rotate(-90 467.6 119.4)">AK27</text>
<text x="472.7" y="119.4" transform="rotate(-90 472.7 119.4)">AJ27</text>
<text x="406.4" y="144.2" transform="rotate(-90 406.4 144.2)">VDD12_PCIE</text>
<text x="458.4" y="146" transform="rotate(-90 458.4 146)">VDD085_PCIE</text>
<text x="420.3" y="153.1" transform="rotate(-90 420.3 153.1)">VDD12_PCIE_TXPLL</text>
<text x="359.3" y="161">AP29</text>
<text x="427.9" y="156.1" transform="rotate(-90 427.9 156.1)">VDD12_PCIE_REFBUF</text>
<text x="220.4" y="167.6">1</text>
<text x="229.8" y="167.6">2</text>
<text x="370.8" y="162.6">PCIE_EXT_C</text>
<text x="358.7" y="171.2">AM30</text>
<text x="370.8" y="172.7">PCIE_RX0_P</text>
<text x="491.2" y="172.7">PCIE_REF_CLK0_P</text>
<text x="524.7" y="171.7">AN35</text>
<text x="359.1" y="176.3">AN30</text>
<text x="370.8" y="177.8">PCIE_RX0_N</text>
<text x="491.1" y="177.8">PCIE_REF_CLK0_N</text>
<text x="524.5" y="176.3">AP35</text>
<text x="667.9" y="177.5">P2MM-NSM</text>
<text x="220.4" y="180.3">1</text>
<text x="229.8" y="180.3">2</text>
<text x="669.8" y="181.9">1</text>
<text x="441" y="189.2">FCMSP</text>
<text x="492.5" y="188">PCIE_REF_CLK1_P</text>
<text x="524.5" y="191.5">AP34</text>
<text x="524.7" y="187">AN34</text>
<text x="492.3" y="193">PCIE_REF_CLK1_N</text>
<text x="667.9" y="192.8">P2MM-NSM</text>
<text x="669.8" y="197.1">1</text>
<text x="220.4" y="198.1">1</text>
<text x="229.8" y="198.1">2</text>
<text x="359.5" y="201.7">AT32</text>
<text x="370.8" y="203.2">PCIE_TX0_P</text>
<text x="492.5" y="203.2">PCIE_REF_CLK2_P</text>
<text x="524.7" y="202.2">AM32</text>
<text x="359.1" y="206.8">AR32</text>
<text x="370.8" y="208.3">PCIE_TX0_N</text>
<text x="492.3" y="208.3">PCIE_REF_CLK2_N</text>
<text x="524.5" y="206.8">AN32</text>
<text x="532.1" y="204.5">NC</text>
<text x="532.1" y="209.5">NC</text>
<text x="220.4" y="210.8">1</text>
<text x="229.8" y="210.8">2</text>
<text x="492.5" y="218.4">PCIE_REF_CLK3_P</text>
<text x="524.5" y="216.9">AM31</text>
<text x="532.1" y="219.7">NC</text>
<text x="647.6" y="219.7">1</text>
<text x="674.3" y="221">1</text>
<text x="492.3" y="223.5">PCIE_REF_CLK3_N</text>
<text x="524.5" y="222">AN31</text>
<text x="532.1" y="224.8">NC</text>
<text x="220.4" y="228.6">1</text>
<text x="229.8" y="228.6">2</text>
<text x="358.7" y="232.2">AM28</text>
<text x="370.8" y="233.7">PCIE_RX1_P</text>
<text x="654" y="229.9">5%</text>
<text x="654" y="232.4">1/32W</text>
<text x="680.7" y="232.4">1/32W</text>
<text x="680.7" y="229.9">5%</text>
<text x="359.1" y="237.2">AN28</text>
<text x="370.8" y="238.7">PCIE_RX1_N</text>
<text x="647.6" y="238.8">2</text>
<text x="654" y="237.5">01005</text>
<text x="654" y="235">MF</text>
<text x="674.3" y="238.8">2</text>
<text x="680.7" y="237.5">01005</text>
<text x="680.7" y="235">MF</text>
<text x="220.4" y="241.3">1</text>
<text x="229.8" y="241.3">2</text>
<text x="495.1" y="248.9">PCIE_CLKREQ0*</text>
<text x="524.5" y="247.4">AT11</text>
<text x="495.1" y="254">PCIE_CLKREQ1*</text>
<text x="524.5" y="252.5">AP12</text>
<text x="524.5" y="257.6">AR12</text>
<text x="220.4" y="259.1">1</text>
<text x="229.8" y="259.1">2</text>
<text x="359.5" y="262.6">AT31</text>
<text x="495.1" y="259.1">PCIE_CLKREQ2*</text>
<text x="524.5" y="262.6">AT12</text>
<text x="532.1" y="260.3">NC</text>
<text x="359.1" y="267.7">AR31</text>
<text x="370.8" y="269.2">PCIE_TX1_N</text>
<text x="370.8" y="264.1">PCIE_TX1_P</text>
<text x="495.1" y="264.2">PCIE_CLKREQ3*</text>
<text x="532.1" y="265.4">NC</text>
<text x="220.4" y="271.8">1</text>
<text x="229.8" y="271.8">2</text>
<text x="220.4" y="289.6">1</text>
<text x="229.8" y="289.6">2</text>
<text x="358.7" y="293.1">AM27</text>
<text x="498.8" y="289.6">PCIE_PERST0*</text>
<text x="524.5" y="288">AR10</text>
<text x="524.5" y="293.1">AT10</text>
<text x="359.1" y="298.2">AN27</text>
<text x="370.8" y="299.7">PCIE_RX2_N</text>
<text x="370.8" y="294.6">PCIE_RX2_P</text>
<text x="498.8" y="299.7">PCIE_PERST2*</text>
<text x="498.8" y="294.6">PCIE_PERST1*</text>
<text x="524.5" y="298.2">AP11</text>
<text x="220.4" y="302.3">1</text>
<text x="229.8" y="302.3">2</text>
<text x="498.8" y="304.8">PCIE_PERST3*</text>
<text x="524.5" y="303.3">AR11</text>
<text x="532.1" y="301">NC</text>
<text x="532.1" y="306.1">NC</text>
<text x="220.4" y="320">1</text>
<text x="229.8" y="320">2</text>
<text x="359.5" y="323.6">AT28</text>
<text x="650.2" y="321.3">1</text>
<text x="676.9" y="321.3">1</text>
<text x="359.1" y="328.7">AR28</text>
<text x="370.8" y="325.1">PCIE_TX2_P</text>
<text x="486.4" y="325.1">PCIE_EXT_REF_CLK_P</text>
<text x="524.5" y="328.7">AT33</text>
<text x="524.7" y="324.1">AR33</text>
<text x="220.4" y="332.7">1</text>
<text x="229.8" y="332.7">2</text>
<text x="370.8" y="330.2">PCIE_TX2_N</text>
<text x="486.2" y="330.2">PCIE_EXT_REF_CLK_N</text>
<text x="656.5" y="330.2">5%</text>
<text x="656.5" y="335.3">MF</text>
<text x="656.5" y="332.7">1/32W</text>
<text x="683.2" y="330.2">5%</text>
<text x="683.2" y="335.3">MF</text>
<text x="683.2" y="332.7">1/32W</text>
<text x="650.2" y="339.1">2</text>
<text x="656.5" y="337.8">01005</text>
<text x="676.9" y="339.1">2</text>
<text x="683.2" y="337.8">01005</text>
<text x="354.3" y="356.9">NC</text>
<text x="358.7" y="354.1">AM26</text>
<text x="359.1" y="359.2">AN26</text>
<text x="370.8" y="355.6">PCIE_RX3_P</text>
<text x="476" y="355.6">PCIE_RX_TX_BYPASS_CLK_P</text>
<text x="524.5" y="359.2">AR29</text>
<text x="524.7" y="354.6">AT29</text>
<text x="354.3" y="362">NC</text>
<text x="370.8" y="360.7">PCIE_RX3_N</text>
<text x="475.9" y="360.7">PCIE_RX_TX_BYPASS_CLK_N</text>
<text x="354.3" y="387.3">NC</text>
<text x="359.1" y="389.6">AR26</text>
<text x="359.5" y="384.6">AT26</text>
<text x="370.8" y="386.1">PCIE_TX3_P</text>
<text x="354.3" y="392.4">NC</text>
<text x="370.8" y="391.2">PCIE_TX3_N</text>
<text x="354.3" y="417.8">NC</text>
<text x="358.7" y="415">AM25</text>
<text x="370.8" y="416.6">PCIE_RX4_P</text>
<text x="354.3" y="422.9">NC</text>
<text x="359.1" y="420.1">AN25</text>
<text x="370.8" y="421.6">PCIE_RX4_N</text>
<text x="354.3" y="448.3">NC</text>
<text x="359.1" y="445.5">AR24</text>
<text x="370.8" y="447">PCIE_TX4_P</text>
<text x="500" y="447">PCIE_RCAL_P</text>
<text x="524.7" y="446">AT30</text>
<text x="354.3" y="453.4">NC</text>
<text x="359.5" y="450.6">AT24</text>
<text x="370.8" y="452.1">PCIE_TX4_N</text>
<text x="499.9" y="452.1">PCIE_RCAL_N</text>
<text x="524.5" y="450.6">AR30</text>
</g>
<g font-size="3.1">
<text x="198.3" y="82.8">1</text>
<text x="212" y="82.8">2</text>
<text x="77.4" y="95.3">1</text>
<text x="250.1" y="99.1">1</text>
<text x="607" y="96.5">1</text>
<text x="77.4" y="106.7">2</text>
<text x="82" y="107.7">X5R-CERM</text>
<text x="82" y="102.9">20%</text>
<text x="82" y="105.2">6.3V</text>
<text x="607" y="108">2</text>
<text x="611.6" y="104.1">20%</text>
<text x="611.6" y="106.4">6.3V</text>
<text x="82" y="110.2">0201</text>
<text x="250.1" y="110.5">2</text>
<text x="611.6" y="111.5">0201</text>
<text x="611.6" y="109">X5R-CERM</text>
<text x="216.4" y="174">6.3V</text>
<text x="218.5" y="171.5">20%</text>
<text x="229.5" y="174">01005</text>
<text x="230.8" y="171.5">X5R-CERM</text>
<text x="218.5" y="184.1">20%</text>
<text x="230.8" y="184.2">X5R-CERM</text>
<text x="216.4" y="186.7">6.3V</text>
<text x="229.5" y="186.7">01005</text>
<text x="218.5" y="201.9">20%</text>
<text x="230.8" y="201.9">X5R-CERM</text>
<text x="216.4" y="204.5">6.3V</text>
<text x="229.5" y="204.5">01005</text>
<text x="218.5" y="214.6">20%</text>
<text x="229.6" y="214.6">X5R-CERM</text>
<text x="216.4" y="217.2">6.3V</text>
<text x="229.5" y="217.2">01005</text>
<text x="218.5" y="232.4">20%</text>
<text x="229.6" y="232.4">X5R-CERM</text>
<text x="216.4" y="234.9">6.3V</text>
<text x="229.5" y="234.9">01005</text>
<text x="218.5" y="245.1">20%</text>
<text x="229.6" y="245.1">X5R-CERM</text>
<text x="216.4" y="247.6">6.3V</text>
<text x="229.5" y="247.6">01005</text>
<text x="218.5" y="262.9">20%</text>
<text x="229.6" y="262.9">X5R-CERM</text>
<text x="216.4" y="265.4">6.3V</text>
<text x="229.5" y="265.4">01005</text>
<text x="218.5" y="275.6">20%</text>
<text x="229.6" y="275.6">X5R-CERM</text>
<text x="216.4" y="278.1">6.3V</text>
<text x="229.5" y="278.1">01005</text>
<text x="218.5" y="293.4">20%</text>
<text x="229.6" y="293.4">X5R-CERM</text>
<text x="216.4" y="295.9">6.3V</text>
<text x="229.5" y="295.9">01005</text>
<text x="216.4" y="308.6">6.3V</text>
<text x="218.5" y="306.1">20%</text>
<text x="229.5" y="308.6">01005</text>
<text x="229.6" y="306.1">X5R-CERM</text>
<text x="218.5" y="323.8">20%</text>
<text x="229.6" y="323.8">X5R-CERM</text>
<text x="216.4" y="326.4">6.3V</text>
<text x="229.5" y="326.4">01005</text>
<text x="216.4" y="339.1">6.3V</text>
<text x="218.5" y="336.5">20%</text>
<text x="229.5" y="339.1">01005</text>
<text x="229.6" y="336.5">X5R-CERM</text>
<text x="601.9" y="442">1</text>
<text x="632.4" y="443.2">1</text>
<text x="604.5" y="450.9">1%</text>
<text x="604.5" y="453.4">1/32W</text>
<text x="604.5" y="455.9">MF</text>
<text x="632.4" y="454.7">2</text>
<text x="637" y="455.7">NP0-C0G</text>
<text x="637" y="450.9">5%</text>
<text x="637" y="453.1">16V</text>
<text x="601.9" y="459.7">2</text>
<text x="604.5" y="458.5">01005</text>
<text x="637" y="458.2">01005</text>
</g>
<g font-size="2.9">
<text x="196.8" y="87.6">ROOM=SOC</text>
<text x="81.2" y="113">ROOM=SOC</text>
<text x="119.3" y="113">ROOM=SOC</text>
<text x="156.2" y="113">ROOM=SOC</text>
<text x="255.2" y="116.8">ROOM=SOC</text>
<text x="285.7" y="116.8">ROOM=SOC</text>
<text x="315.4" y="116.8">ROOM=SOC</text>
<text x="538.4" y="114.3">ROOM=SOC</text>
<text x="575.3" y="114.3">ROOM=SOC</text>
<text x="610.8" y="114.3">ROOM=SOC</text>
<text x="199.8" y="171.5">ROOM=SOC</text>
<text x="199.8" y="184.1">ROOM=SOC</text>
<text x="199.8" y="201.9">ROOM=SOC</text>
<text x="437.4" y="199.4">SYM 2 OF 14</text>
<text x="439.4" y="203.2">ROOM=SOC</text>
<text x="199.8" y="214.6">ROOM=SOC</text>
<text x="199.8" y="232.4">ROOM=SOC</text>
<text x="199.8" y="245.1">ROOM=SOC</text>
<text x="658.3" y="240">ROOM=SOC</text>
<text x="684.9" y="240">ROOM=SOC</text>
<text x="199.8" y="262.9">ROOM=SOC</text>
<text x="198.5" y="275.6">ROOM=SOC</text>
<text x="199.8" y="293.4">ROOM=SOC</text>
<text x="199.8" y="306.1">ROOM=SOC</text>
<text x="199.8" y="323.8">ROOM=SOC</text>
<text x="199.8" y="336.6">ROOM=SOC</text>
<text x="660.8" y="340.4">ROOM=SOC</text>
<text x="687.5" y="340.4">ROOM=SOC</text>
<text x="607.5" y="461">ROOM=SOC</text>
<text x="637.5" y="461">ROOM=SOC</text>
</g>
<g font-size="2.8">
<text x="673.8" y="179.8">SM</text>
<text x="673.8" y="195.1">SM</text>
</g>
<g font-size="2.5">
<text x="81.5" y="173.5">IN</text>
<text x="634.2" y="173.5">OUT</text>
<text x="81.5" y="178.6">IN</text>
<text x="634.2" y="178.6">OUT</text>
<text x="634.2" y="188.7">OUT</text>
<text x="634.2" y="193.8">OUT</text>
<text x="81.2" y="204">OUT</text>
<text x="81.2" y="209">OUT</text>
<text x="81.5" y="239.5">IN</text>
<text x="81.5" y="234.4">IN</text>
<text x="790.1" y="249.7">BI</text>
<text x="790.1" y="254.8">BI</text>
<text x="81.2" y="264.9">OUT</text>
<text x="81.2" y="270">OUT</text>
<text x="787.9" y="290.3">OUT</text>
<text x="81.5" y="295.4">IN</text>
<text x="787.9" y="295.4">OUT</text>
<text x="81.5" y="300.5">IN</text>
<text x="81.2" y="325.9">OUT</text>
<text x="81.2" y="331">OUT</text>
</g>
<g font-size="2.3">
<text x="37.3" y="87.6">15</text>
<text x="41.9" y="87.6">7</text>
<text x="45" y="87.6">5</text>
<text x="650.4" y="88.9">7</text>
<text x="653.5" y="88.9">11</text>
<text x="658.1" y="88.9">14</text>
<text x="76.4" y="172.7">13</text>
<text x="643.3" y="172.7">13</text>
<text x="76.4" y="177.8">13</text>
<text x="643.3" y="177.8">13</text>
<text x="673.7" y="183.6">PP</text>
<text x="643.3" y="188">33</text>
<text x="643.3" y="193">33</text>
<text x="76.2" y="203.2">13</text>
<text x="673.7" y="198.9">PP</text>
<text x="76.2" y="208.3">13</text>
<text x="749.5" y="214.6">3</text>
<text x="752.5" y="214.6">5</text>
<text x="755.6" y="214.6">7</text>
<text x="758.6" y="214.6">8</text>
<text x="761.7" y="214.6">9</text>
<text x="764.7" y="214.6">12</text>
<text x="769.3" y="214.6">13</text>
<text x="773.9" y="214.6">14</text>
<text x="778.5" y="214.6">20</text>
<text x="783" y="214.6">21</text>
<text x="787.6" y="214.6">28</text>
<text x="792.2" y="214.6">29</text>
<text x="76.4" y="233.7">13</text>
<text x="76.4" y="238.8">13</text>
<text x="798.2" y="248.9">13</text>
<text x="798.2" y="254">33</text>
<text x="76.2" y="269.2">13</text>
<text x="76.2" y="264.2">13</text>
<text x="797" y="289.6">13</text>
<text x="76.4" y="299.7">33</text>
<text x="76.4" y="294.6">33</text>
<text x="797" y="294.6">33</text>
<text x="76.2" y="325.1">33</text>
<text x="76.2" y="330.2">33</text>
</g>
</svg>
